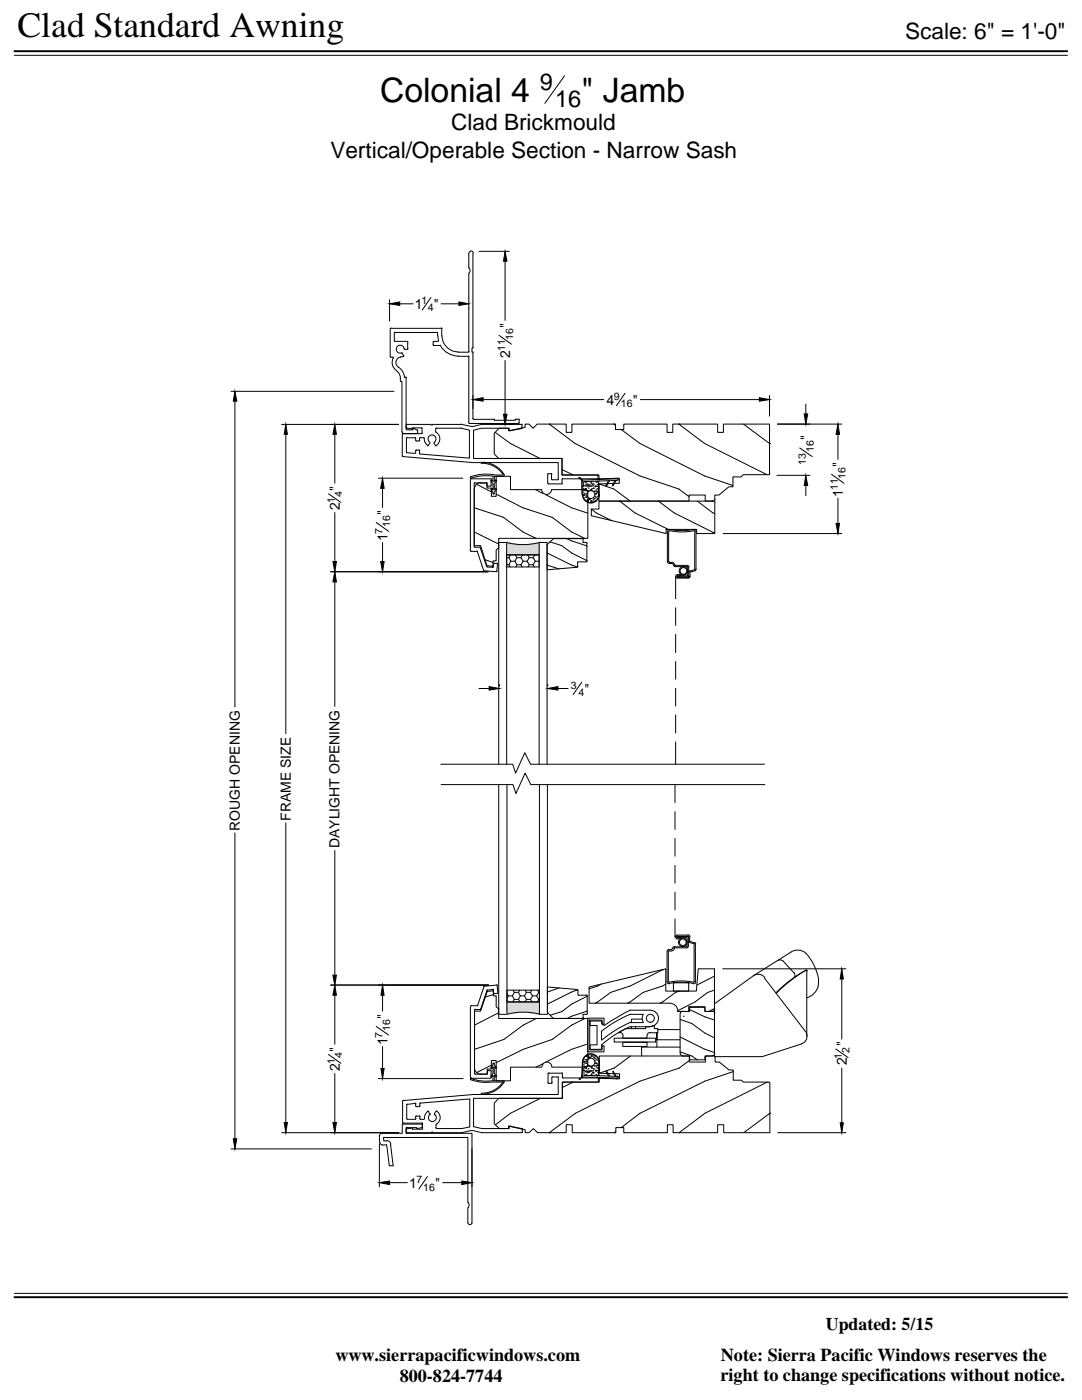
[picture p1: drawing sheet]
<svg xmlns="http://www.w3.org/2000/svg" width="216mm" height="279mm" viewBox="0 0 216 279" stroke-linecap="round" stroke-linejoin="round" font-family="sans-serif">
<!-- layer: DIM -->
<g fill="none" stroke="#000" stroke-width=".2">
<path d="M2.9 11h210.1M112.7 15.1l-4 5.5M77.7 59.8v4.3M86 59.4l-1.7 2.4M95.6 50.2h6M100.8 52.1v11.8M46.1 78.1h32.5M79.8 60.6h2.6M88 60.6h3.6M93.5 61.5h.1M94.4 78.9v2.7M96.4 79.7h24.1"/>
<path d="M99.6 66.9l2.5 1.8M100.8 71.9v10.8M124.7 78.5l-1.7 2.5M127.8 79.7h23.7M153.6 78.9v4.2M46.9 80.1v61M56.2 84.7h23.3M57 86.7v59.7M65.5 98.5l2.5 1.8M66.8 86.7v9.7M75.5 95.4h16.8M76.3 97.5v3.8"/>
<path d="M100 84.7h2.4M155 94.9h6.6M155.1 84.6h12.9M159.6 89.4l2.5 1.7M160.8 80.6v2M160.8 96.9v2M165.9 94.7l2.5 1.7M167.2 86.7v5M167.2 99.4v5.1M66 114.1h31.4M66.8 102.3v9.8M66.8 116.1v24.9"/>
<path d="M75.1 104.3l2.4 1.7M76.3 108.3v3.8M144.3 106.5h23.7M95.6 137.4h2M99.6 136.6v.4M109.3 136.6v.4M111.3 137.4h2.1M116.1 136.1l-1.7 2.5M46.9 166.2v61.1M57 164.2v59.8M66.8 169.7v24.9M66 196.6h31.5"/>
<path d="M66.8 198.6v9.8M76.3 198.6v3.2M144.2 193.4h24.6M168 195.4v12M65.5 210.4l2.5 1.8M66.8 214.2v9.8M75.1 204.8l2.4 1.8M75.5 215.3h16.9M76.3 208.8v4.4M166.8 209.4l2.4 1.7M168 213.2v10.9M46.1 229.3h28"/>
<path d="M56.2 226.1h23.4M75.7 228.3v8.5M77.7 236h3.6M85.3 234.8l-1.7 2.5M88.3 236h3.8M94.2 229.3v7.5M155.2 226.1h13.6M2.9 258.1h210.1"/>
</g>
<g fill="#000" stroke="#000" stroke-width=".2">
<path d="M100.8 50.2l.4 1.9h-.7zM77.7 60.6l2.1-.3v.7zM91.6 60.3l1.9 .3-1.9 .4zM94.4 79.7l2-.3v.7zM151.5 79.4l2.1 .3-2.1 .4zM46.9 78.1l.4 2h-.7zM57 84.7l.3 2h-.6zM66.8 84.7l.3 2h-.7zM76.3 95.4l.4 2.1h-.7zM100.5 82.7h.7l-.4 2zM160.5 82.6h.7l-.4 2zM160.8 94.9l.4 2h-.7z"/>
<path d="M167.2 84.6l.3 2.1h-.7zM66.4 112.1h.7l-.3 2zM66.8 114.1l.3 2h-.7zM76 112.1h.7l-.4 2zM166.8 104.5h.7l-.3 2zM97.6 137l2 .4-2 .3zM109.3 137.4l2-.4v.7zM66.8 196.6l.3 2h-.7zM66.4 194.6h.7l-.3 2zM76.3 196.6l.4 2h-.7zM168 193.4l.3 2h-.7zM76 213.2h.7l-.4 2.1z"/>
<path d="M46.6 227.3h.7l-.4 2zM56.7 224h.6l-.3 2.1zM66.4 224h.7l-.3 2.1zM75.7 236l2-.3v.7zM92.1 235.7l2.1 .3-2.1 .4zM167.6 224.1h.7l-.3 2z"/>
</g>
<!-- layer: PRODUCTS -->
<g fill="none" stroke="#000" stroke-width=".2">
<path d="M93.5 50.5v3M93.5 54.5v15.7M93.6 53.5a.79 .79 0 0 1 0 1M94.4 50.5v18.8M94.4 50.5a.41 .41 0 0 0-.4-.4 .41 .41 0 0 0-.4 .4M77.9 65.7v5.4M77.9 71.1l.1 .1M78 71.3h.3M78 65.5h10M78 65.5l-.1 .1M78.3 71.2l.2 .3M78.5 71.4a1.87 1.87 0 0 0 .6 2.5"/>
<path d="M78.7 66.5v1.6h2.5M78.8 66.4h8.5v.6M78.8 66.3l-.1 .1M79.1 74l.7 .8 .1 1.2M79.9 71.3a1.11 1.11 0 0 0-.9 .9 1.11 1.11 0 0 0 .5 1.1 2.57 2.57 0 0 1 1.2 2M79.9 76l.1 .1M80 76.1h.2v10l.1 .2 .3 .2M80.1 70.4l.2 .1M80.3 70.5l.2 .5M80.5 71.1l-.6 .1M80.6 70.9l-.1 .3M80.6 69.6l.1 .1"/>
<path d="M80.6 69.6a.79 .79 0 0 0-.9-.7 .79 .79 0 0 0-.6 1 .79 .79 0 0 0 1.1 .5M80.7 75.3h.2M80.7 69.7h.5M80.9 75.2l.2 .2M81 75.4v10.2M81.3 68.1l.1 .2M81.4 68.3v1.3M81.4 69.6l-.1 .1M86.4 68.3v.5M86.4 68.8l.2 .2M86.6 69h1.2M86.6 68.1h.7"/>
<path d="M86.6 68.1l-.2 .2M87.4 67l.1 1-.1 .1M87.8 68.9l.1 .1M87.9 69a4 4 0 0 0 3.5 2M88 65.5l.2 .1M88.1 65.7v1.3M88.2 67a3.2 3.2 0 0 0 3.2 3.2M91.4 71.1h2M93.4 71l.2 .2M93.5 71.2v13.2M93.6 70.1l-.2 .2h-2M94.2 69.5v.8"/>
<path d="M94.3 70.2l.1 .2M94.4 70.4v13.2M94.4 69.3l-.1 .2M80.3 91l.1 .1 14 1.2h17v3.3M80.4 86.5l-.1 .1v4.4M81 85.2l.2 .2M81 85.6l.2 .1M81.1 90.2l.1 .2M81.1 85.4l.9 .2M81.1 87.5v2.7M81.2 84.7h4.8l.2 .2 .2-.2h5.6M81.2 84.6l-.2 .2"/>
<path d="M81.2 87.4h1.5M81.3 87.3l-.2 .2M82.2 85.4l-.2 .2M82.4 85.6v.2h-1.2M82.6 85.5l.7 .3M82.7 85.4l-.3 .2M82.8 87.3l.1 .2M82.9 87.8l.2 .2M82.9 90l-.1 .5-1.6-.1M82.9 87.5v.4M83.1 89.8h.5M83.1 88h.5"/>
<path d="M83.1 89.8l-.2 .1M83.3 85.8l.1 .1M83.3 86v.4M83.4 86.4l-.2 .1M83.6 89.8l.2 .1M83.7 90.4l.1 .2M83.7 87.5v.4M83.7 90v.5M83.8 87.8l-.2 .2M83.8 87.4h.7M83.9 87.3l-.2 .2M84.1 85.4l-1.9 .1"/>
<path d="M84.1 85.3l.2 .2M84.2 85.5v.9M84.3 86.4l-.2 .1h-3.7M84.5 87.3l.2 .2M84.7 87.4a1.56 1.56 0 0 0 .6 1.5M86.6 88.4l.3 .5h.2M86.7 88.2v.3M86.7 88.2a.81 .81 0 0 0 0-1.2 .81 .81 0 0 0-1.2 .2 .81 .81 0 0 0 .3 1.1l-.3 .6h-.2M86.9 85.6l.1 .7M87 86.3a1.56 1.56 0 0 1 .1 2.6M87.1 85.5h4.9M87.1 85.4l-.2 .2"/>
<path d="M92.1 84.6h.1M92.1 85.4h.1M92.1 84.7l2.1 .4 1.9-.4h7.9M92.1 85.5l1.6 .3v5.6l-9.9-.8M94 95.6h3.9M94 95.5l-.1 .2v14.2l.1 .1M94.4 83.5l.1 .2M94.5 83.7h4M94.6 97.6v11.3h1.3l1.3 4 1.2 .1v-1.1h.6v-2.1l.3-.3h.2v-2.1h17.8v-9.2M94.6 96.5v12.6M94.7 96.4h2.3M94.8 96.3l-.2 .2"/>
<path d="M95.1 96.6l3 1.6M95.9 96.4h1.3v1h.9v1.7h.9v-4h2.9v2.6h6.1M95.9 96.3a1.24 1.24 0 0 0-1.2 1.3M96.1 92.4a5.2 5.2 0 0 1 4.3 2.3M96.1 92.3a5.1 5.1 0 0 1 4.5 2.4M96.1 92.3v.2M97.1 96.3l.1 .2M97.2 96.5v.3M97.2 96.8l.2 .2h.4M97.9 95.5l.2 .2M98 95.7v1.1M98.1 96.8l-.3 .2"/>
<path d="M98.5 83.6l.2 .2M98.5 94.7a8.2 8.2 0 0 0-4.6 .5v.2a10.4 10.4 0 0 1 4.5-.4M98.6 94.8h1.7M98.8 86.3l3.1 2.2 5.9 3M99 98.6l5.3 2.7 5.9 1.9 3.9 3 2.6 1.2M100.6 94.8v.3h-2v1l.3-.3 .2 .1-.5 .6v1.3l.3-.3 .2 .2-.5 .5v.4h-.2v-.4l-.5-.5 .2-.2 .3 .3v-1.3l-.5-.6 .2-.1 .3 .3v-1M101.6 85.8l.2 .2M101.6 85.8v-.3h-5.5l-1.6 .3v5.7h17.6v3.3h7.2v.8h-7M102.9 83.7h.5M103 83.6l-.2 .3-4.2-.1M103.5 83.6l.1 .2M103.6 83.8v.6"/>
<path d="M103.6 84.4l-.1 .1h-9.8l-.2-.1M104.1 84.6l.1 .2M104.1 85.5l-2.4 .5M104.1 84.8v.6M104.2 85.4l-.1 .1M106.9 97.7l1.4 .8M108.9 98.7l5.2 2.6 3.2 1.1M109.3 94.7v1.7l.1 .2M109.4 94.5h.5M109.4 94.5l-.1 .1M109.6 84.6h.1M109.6 84.6l5.2 3.9 12.9 6.5 7.8 2.6 2 1.5"/>
<path d="M110 94.5l.1 .1M110.1 95.6l.1 .2h1.1M110.1 97.7h6.7M110.1 94.7v.9M110.1 97.7a.98 .98 0 0 1-1 1 .98 .98 0 0 1-1-1M111.4 95.6l-.1 .2M112.1 93.7l2.3 1.1M112.2 96.4l-.1 .2h-2.7M112.3 95.5l-.2 .2v.7M115.5 95.3h.1M115.5 95.3l.6 .5M115.6 95.3l.6 .5 6.7-.2v-.2l.2 .2"/>
<path d="M115.6 95.3h.1M116.1 95.8h.1M116.1 95.8v.3M116.1 95.8v3M116.1 97.2l.1 1.6M116.1 96.9l.2 .2M116.3 95.8l-.2 1.2M116.3 97.1h.1M116.3 97.5h.1M116.3 98.2h.1M116.3 98.9h.1M116.4 97l-.2 .2"/>
<path d="M116.4 97.1h.1M116.4 97.8h.1M116.4 98.8h.1M116.4 98.7h.1M116.4 97.9h.1M116.5 99.4h.1M116.5 96.9l-.1 .2M116.5 98.5h.1M116.6 98.8h.1M116.6 97.7l.7 .4-.1-.2-.3-.2M116.7 96.1h.1M116.7 97.7h.1"/>
<path d="M116.7 96.8h.1M116.7 97.8h.1M116.7 97.6h.1M116.8 99.8h.1M116.8 96.1h.1M116.8 97.5h.1M116.8 99h.1M116.8 96.3h.1M116.8 97h.1M116.8 97.8h.1M116.8 98.5h.1M116.8 99.3h.1"/>
<path d="M116.8 97.6h.1M116.9 97.8h.1M116.9 96.7h.1M117 96.9h.1M117 99.1h.1M117.1 99.9h.1M117.1 96.6h.1M117.2 97.1h.1M117.2 96.9h.1M117.3 99.9h.1M117.3 98h.1M117.3 99.6h.1"/>
<path d="M117.4 96.6h.1M117.4 97.4h.1M117.4 99.7h.1M117.5 97.9h.1M117.5 99.5h.1M117.5 96.8h.1M117.5 97.1h.1M117.5 99.7h.1M117.6 99.6h.1M117.8 97h.1M117.9 96.3h.1M117.9 97h.1"/>
<path d="M117.9 97.8h.1M117.9 99.9h.1M117.9 96.1h.1M117.9 97.7h.1M117.9 96.4h.1M117.9 97.9h.1M118 97.8h.1M118.1 97.5h.1M118.1 97h.1M118.1 96.6h.1M118.2 96.1h.1M118.3 97h.1"/>
<path d="M118.3 96.6h.1M118.4 96.6h.1M118.4 97.4h.1M118.4 99.6h.1M118.4 97.5h.1M118.5 98h.1M118.5 99.6h.1M118.7 99.1h.1M118.7 99.4h.1M118.7 97.1h.1M118.8 97h.1M118.8 97.1h.1"/>
<path d="M118.8 98.5h.1M118.8 98h.1M118.8 98.6h.1M118.8 99.9h.1M118.9 96.3h.1M118.9 97h.1M118.9 97.8h.1M118.9 98.5h.1M118.9 99.2h.1M119 98h.1M119.1 96.1h.1M119.1 97.6h.1"/>
<path d="M119.1 98.2h.1M119.1 97.1h.1M119.1 96.7h.1M119.2 99.1h.1M119.2 99.6h.1M119.2 96l-2.7 .1v.9M119.2 96l.2 .2 .1 2.5M119.3 97.5h.1M119.3 97.1h.1M119.3 96.6h.1M119.4 97.4h.1M119.4 98.2h.1"/>
<path d="M119.4 98.9h.1M119.5 96.2v2.5a1.62 1.62 0 0 1-1.6 1.6 1.62 1.62 0 0 1-1.6-1.5M119.5 98.9h.1M119.5 96.6l3 1 3.2 2.4M119.6 98.6a1.68 1.68 0 0 1-1.7 1.8 1.68 1.68 0 0 1-1.7-1.6M119.6 95.9l-.1 .2M121.4 95.9l-.6 1 .2 .1 .6-1.1M122.5 84.6h.1M122.5 84.6l.3 .3M122.7 95.9l-.5 .9 .1 .2 .6-1.1M123.1 95.9l-3.5 .1M123.2 95.6l.1 .1"/>
<path d="M123.3 95.7l-.1 .2M123.3 95.7v.1M124 85.7l3.7 2.8 12.9 6.5 5.6 1.9M135.5 84.6h.1M135.5 84.6l5.1 3.9 12.4 6.2M142.3 99.9l.3 .2 .1 .3M142.7 99.6l-.2 .3-.2 .1M148.3 84.6l5.3 3.9M153.4 94.7h-5.1l-.4 .5h-1.7v1.9h-.8l-1.9 1.7h-.9v.8M153.6 88.5h.1M153.6 94.5v-9.9h-9.3v1.7h-1.1v-1.7h-9v1.7h-1.1v-1.7h-8.6v1.1h-1.7v-1.1h-8.7v1.7h-1.1v-1.7h-5.8l-.8 .9-.9-.9h-.7v.7l-3.3 .7v-.5h-1.9l-1 1v4.1l.9 .9h12.6v3.3h7.4v.8l4.1-.2v1l-4.1 .2v3.4h18v-1.2h3.2v1.2h1.5M153.6 94.5l-.2 .2"/>
<path d="M94 110h1.1M94.6 101.3l5.9 1.9 3.8 3 2.6 1.2M94.6 106.2l4.9 2.4M94.6 109.1l.2 .1M94.7 109.2h1M95.2 110l.1 .1M95.3 110.1l1.2 3.8 2.5 .2 .2-.1M95.7 109.1l.2 .2M95.8 109.3l1.3 3.7M96.8 111.7l1.6 .6M97.1 113l1.2 .2M98.4 112.6v.5"/>
<path d="M98.5 113.1l-.2 .1M98.7 112.5h.4M98.7 112.4l-.2 .2M99.1 112.4l.2 .2M99.3 112.6l-.2 1.4M101.1 108.3v2.4h6.5v-2.4M101.1 110.7h6.5v2.4h-6.5zM101.1 111.3h.4M101.1 112.7h.4M101.1 108.3a12.4 12.4 0 0 0 6.5 0M101.5 112.7l.3 .4M101.5 111.3l.4 .7"/>
<path d="M101.9 110.7l-.4 .6M101.9 112h.9M101.9 112l-.4 .7M102.8 112l.3 .7M102.8 110.7l.3 .6M103.1 111.3h.9M103.1 112.7h.9M103.1 111.3l-.3 .7M103.1 112.7l-.2 .4M104 112.7l.2 .4M104 111.3l.4 .7M104.3 110.7l-.3 .6"/>
<path d="M104.4 112h.8M104.4 112l-.4 .7M105.2 112l.4 .7M105.3 110.7l.3 .6M105.6 111.3h.8M105.6 112.7h.8M105.6 111.3l-.4 .7M105.6 112.7l-.2 .4M106.4 112.7l.2 .4M106.4 111.3l.4 .7M106.8 110.7l-.4 .6M106.8 112h.8"/>
<path d="M106.8 112l-.4 .7M109.2 110.4l4.9 2.4 1.1 .3M109.2 112.8l2.3 .7M109.7 108.1l2.4 .8 2 1.5 3 1.5M113.1 107.5l4 1.5M115.3 113l-.2 .2M116.1 107.5h-5.7l-1.2 1.2v5l5.9-.5M116.1 107.4l.2 .3M116.3 107.7v.6h.6l.3 .2M117.1 108.5v3.4M117.2 111.9l-.3 .2h-1.6v.9M117.2 100.1h.1"/>
<path d="M117.9 100.1h.1M118 101.6l.9 .8 3.2 1.5M118.2 100h.1M118.4 100h.1M118.8 100h.1M123.6 100h.1M123.6 100l3.1 2.4 6.7 3.3M131.4 100h.1M131.4 100l3.1 2.4 8.1 4M133.2 106v6.1M133.2 112v.2l.4 .3M133.2 106l.3-.3a13.7 13.7 0 0 0 5.1 0l.3 .3v7.7l-.2 .2"/>
<path d="M133.4 106.1v6M133.5 112l.1 .2M133.5 112.3h.5M133.5 112.5h.5M133.6 105.9a13.4 13.4 0 0 0 5 .1v.1M133.6 105.9l-.1 .2M134 112.2a.68 .68 0 0 1 .7 .6M134 112.5l.4 .2M134.4 112.7l.1 .3 .3 .1M134.7 112.8h2.3M134.8 113.1h2.4v1.8h-1.9v.3h2.1M134.8 115.1v4.4"/>
<path d="M135.1 114.9h.8v-.2h-.7a.35 .35 0 0 0-.4 .3 .35 .35 0 0 0 .4 .4h2.1M135.1 115.2h2.2M135.2 114.9l-.1 .1 .1 .1M137.1 112.8l.3 .1 .1 .3M137.4 115.1l.1-.1-.2 .2M137.4 113.2v1.9M137.6 113.9l-.2 .3M137.7 115l-.2 .3-.2 .1M137.8 114.1l-.1 .9M138.5 113.7l-.9 .3M138.6 106.1v7.5M138.7 113.6l-.1 .1"/>
<path d="M138.7 113.9l-.9 .3M139.1 100l3.5 2.5M142.2 100h-22.7v1.6h-1.5v1.3l14.9 3.6v-.8h6.1v.8h3.6v-6.1M134.8 121.3v3.5M134.8 126.6v3.6M134.8 132v3.6M134.8 137.3v3.6M88 152.5h14.3l.6 1.8 1.8-4.1 1.2 2.3h46.6M88 156.6h14.4l.5 1.8 1.9-4.1 1.1 2.3h46.7M99.5 156.6v45.8h1.7v-45.8M99.5 152.5v-44.2h1.6v44.2M107.6 152.5v-44.2h1.6v44.2"/>
<path d="M107.6 156.6v45.8h1.6v-45.8M134.7 156.6v3.6M134.8 142.7v3.6M134.8 148.1v4.4M134.7 162v3.5M134.7 167.3v3.6M134.7 172.7v3.6M134.7 178v3.6M97.2 197.7l-1.3 3.7M97.2 197.5l-.1 .2M98.3 197.5l-1.1 .1M98.3 197.4l.2 .2"/>
<path d="M98.4 197.6l.1 .5 .2 .2M98.4 198.5l-1.6 .5M98.7 198.3h.4M99.1 196.6l-2.6 .2-1.2 3.8M99.1 196.5l.2 .2M99.2 196.7l.1 1.4-.2 .2M101.2 197.6h6.4v2.4h-6.4zM101.2 199.6l.2 .4M101.2 198.2l.2 .5M101.3 197.6l-.1 .2M101.4 198.7h.8M101.4 198.7l-.2 .5"/>
<path d="M102.2 198.7l.4 .7M102.4 197.6l.2 .4M102.6 198h.8M102.6 199.4h.8M102.6 198l-.4 .7M102.6 199.4l-.3 .6M103.4 199.4l.4 .6M103.4 198l.4 .7M103.7 197.6l-.3 .4M103.8 198.7h.9M103.8 198.7l-.4 .7M104.7 198.7l.3 .7"/>
<path d="M104.8 197.6l.2 .4M105 198h.9M105 199.4h.9M105 198l-.3 .7M105 199.4l-.2 .6M105.9 199.4l.3 .6M105.9 198l.3 .7M106.1 197.6l-.2 .4M106.2 198.7h.9M106.2 198.7l-.3 .7M107.1 198.7l.4 .7M107.3 197.6l.2 .4"/>
<path d="M107.5 198h.1M107.5 199.4h.1M107.5 198l-.4 .7M107.5 199.4l-.3 .6M111.6 197.2l-2.4 .8M115.3 197.5l-1.2 .5-4.9 2.4M115.3 197.7v.9h1.7M115.3 197.7l-.2-.2-5.9-.5v5l1.2 1.3h5.7M117 198.6l.2 .2M120 196.4l-2.5 1M132.2 193.5h.1M132.2 193.5l-6.5 3.3-3.8 1.2-3.1 2.2"/>
<path d="M132.8 196.4l-.6 .4-3.9 1.2-3.1 2.2M133.4 189.9v6.1M133.4 195.9l.1 .1M133.5 189.5h.4M133.5 196l2.8-.2 2.1 .2M133.5 196.3l2.8-.3 2.1 .3M133.5 189.7l-.1 .2M133.5 189.5l-.3 .2-.1 .2v6.1l.1 .2 .3 .1M134.2 189.2l-.3 .3M134.4 196.1h3v1.7h-3zM134.6 189.3l-.4 .4-.7 .1M134.6 188.9l-.2 .1-.2 .2"/>
<path d="M134.7 183.4v3.6M135.1 187.1h.7v.3h-.7M135.1 186.6h2.1M135.1 186.6a.35 .35 0 0 0-.3 .4 .35 .35 0 0 0 .3 .3M135.5 197.8l-.7 .2-3.1 2.2M137.2 186.9h-2v.2h1.9v1.9h-2.5M137.2 186.9h-2.1l-.1 .1 .1 .1M137.3 186.9l.1 .1M137.3 186.6h.2l.2 .4M137.3 186.8l.1 .2M137.4 188.8l-.3 .3-2.6 .2M137.4 187v1.8"/>
<path d="M137.4 187.8l.2 .3M137.5 188.1l.9 .2M137.6 187v.8M137.6 187.7l.1 .2M137.7 187.9l.9 .2M138.4 188.3l.2 .1M138.5 188.5v7.5M138.6 195.9l-.2 .1M138.6 188.1l.2 .3M138.8 188.4v7.6M138.8 196l-.1 .2-.3 .1M142.6 197.6l-1.4 .4-2.5 2-3.5 1.7"/>
<path d="M142.6 194.8l-3.5 1.8M150.4 194.7a1.62 1.62 0 0 1 2.2 .4M152.5 195.2l8.2 10.7M155.2 191.7a.92 .92 0 0 1 1.1 .1l2.1 2.4M158.4 194.1l.2 .3v.6M160.8 190.2a2.43 2.43 0 0 0-2.9-.2l-7.6 4.7-7.7 5.6v10.6h9.5l7.9-2.6a1.65 1.65 0 0 0 .8-2.4M160.8 193.6a29.2 29.2 0 0 0-5.9 4.6M160.8 193.6l.2 .2M160.8 190.2a10.6 10.6 0 0 1 2.5 5.2M160.8 193.6a25.1 25.1 0 0 0-5.9 4.5M161 193.8v13M163.3 196.8a3.3 3.3 0 0 1-2.3 2.3"/>
<path d="M163.3 195.3l-.1 1.5M80.3 219.8v4.2M80.5 219.6l-.2 .1M93.9 200.8v14.2M93.9 215.5l2 .4 1.3 .1 1.3-.1M93.9 215l.2 .1M94 215.3l2.5 .5 1.9-.1M94 215.2l-.1 .1v.2M94.1 215.2h3.8M94.1 200.7h1.1M94.1 200.7l-.2 .1M94.7 213.1a1.24 1.24 0 0 0 1.2 1.3"/>
<path d="M94.7 214.2l.1 .2h2.3M94.8 201.4l-.1 .2v12.6M95.4 200.6l-.2 .1M95.9 201.4l-1.1 .1M97.2 213.9v.3M97.3 214.2l-.2 .2M97.4 213.7h.4M97.4 213.6l-.2 .2M97.8 213.6l.3 .2M98 213.9v1.1M98.1 212.6l-3 1.5M98.1 215l-.2 .1"/>
<path d="M98.4 215.7v-1.1l-.3 .3-.2-.1 .5-.6v-1.3l-.3 .3-.2-.1 .5-.6v-.4h.2v.4l.5 .6-.2 .1-.3-.3v1.3l.5 .6-.2 .1-.3-.3v1.1h2v.3M98.6 216h1.7M99.5 202.1l-4.8 2.5M100.4 215.9a5.5 5.5 0 0 1-4.4 2.3v.1a4.9 4.9 0 0 0 4.6-2.4M101.2 202.4a12.1 12.1 0 0 1 6.4 0v-2.4h-6.4v2.4M107 203.3l-2.6 1.3-3.9 2.8-5.8 2M107.8 219.2l-5.9 3-3 2.3M108.1 213h-6.2v2.7h-2.9v-4.1h-.9v1.8h-.9v1h-1.3M108.4 212.3l-1.5 .7M109.4 214.3v1.8M109.4 216.1l.1 .1h.5M109.5 214.2h2.6"/>
<path d="M109.5 214.1l-.1 .2M110.2 216.1l-.2 .1M110.2 214.9h1.1M110.3 214.9l-.2 .1v1.1M111.3 214.9l.1 .1M111.4 215.1v3.3h-17l-13.9 1.2M112.1 214.1l.2 .2M112.2 215l.2 .1M112.2 214.3v.7M112.3 215.1h7.1v.9h-7.2v3.2h-17.7v5.6l1.6 .4h5.5v-.3M114.4 216l-2.2 1M115.6 215.4h.1"/>
<path d="M116.1 214.9h.1M116.1 214.9l-.5 .5M116.1 214.6v.3M116.2 212l-.1 2.9M116.2 213.7l-.1 1.1M116.2 214.8l.1 .1M116.2 211.9a1.68 1.68 0 0 1 1.7-1.6 1.68 1.68 0 0 1 1.7 1.7l-.3 2.7-2.8-.1v-.8M116.4 213.5l-.2 .2M116.4 213.6l-.2-.1a2.9 2.9 0 0 1 .6-2.7 1.62 1.62 0 0 1 1.8-.3 1.62 1.62 0 0 1 .9 1.5l-.1 2.6M116.4 213.3h.1M116.4 212.5h.1M116.4 211.8h.1"/>
<path d="M116.4 213.6h.1M116.4 212.1h.1M116.4 203l-.2 .3M116.4 213.5l.2 .2M116.5 213.6h.1M116.5 212.9h.1M116.5 211.9h.1M116.5 212.8h.1M116.5 211.4h.1M116.6 212.1h.1M116.7 211.9h.1M116.7 214.6h.1"/>
<path d="M116.7 213h.1M116.7 203.3l-2.6 1.3-3.9 2.8-5.8 2-5.4 2.7M116.8 213.9h.1M116.8 212.9h.1M116.8 214.6h.1M116.8 213.1h.1M116.8 214.4h.1M116.8 213.7h.1M116.8 212.2h.1M116.8 211.4h.1M116.8 210.9h.1M116.8 213.2h.1"/>
<path d="M116.8 211.8h.1M117 212.8h.1M117 214h.1M117 202.4h-.7v.7M117 211.7h.1M117.1 213.9h.1M117.2 210.9h.1M117.2 214.1h.1M117.2 202.2v-3.4l-3.1 1.6-2 1.5-2.3 .7M117.2 201.7l-4 1.6M117.2 213.5h.1M117.2 202.2l-.2 .2"/>
<path d="M117.3 213.9h.1M117.3 210.7h.1M117.3 203.2h3.2v1.2h-.4v-.8h-2.4v5.9h2.4v-.8h.4v1.2h-3.2zM117.3 212.6v-9.3h-17.8v-2.1h-.2l-.3-.3v-2.2h-.6v-1l-1.2 .2-1.3 3.9h-1.2v11.4M117.3 208.3l-3.2 1.1-5.2 2.6M117.3 212.7l-.6 .3M117.4 214.1h.1M117.4 213.3h.1M117.4 210.8h.1M117.4 212.7h.1M117.4 211.1h.1M117.4 212.6l-.2 .3-.3 .1-6.8-.1a.98 .98 0 0 0-1-.9 .98 .98 0 0 0-1 .9"/>
<path d="M117.5 212.8h.1M117.5 211.2h.1M117.5 213.9h.1M117.6 213.7h.1M117.6 213.9h.1M117.6 211h.1M117.7 211.1h.1M117.8 213.8h.1M117.9 214.6h.1M117.9 214.4h.1M117.9 213.7h.1M117.9 212.9h.1"/>
<path d="M117.9 210.7h.1M117.9 210.8h.1M117.9 213.1h.1M117.9 212.8h.1M118 210.7h.1M118 214.3h.1M118.1 213.2h.1M118.1 212.9h.1M118.1 213.7h.1M118.2 214.1h.1M118.2 210.7h.1M118.3 213.7h.1"/>
<path d="M118.3 214.6h.1M118.4 214.1h.1M118.4 213.4h.1M118.4 214.2h.1M118.4 213.2h.1M118.4 211.1h.1M118.4 210.7h.1M118.6 212.7h.1M118.6 211.1h.1M118.7 211.3h.1M118.8 211.7h.1M118.8 213.5h.1"/>
<path d="M118.8 210.7h.1M118.8 213.7h.1M118.8 212.1h.1M118.8 212.2h.1M118.9 214.4h.1M118.9 213.7h.1M118.9 212.7h.1M118.9 213h.1M118.9 212.2h.1M118.9 211.4h.1M119 212.3h.1M119.1 212.7h.1"/>
<path d="M119.1 214.7h.1M119.1 213.1h.1M119.1 212.5h.1M119.2 214.7h.1M119.2 213.7h.1M119.2 214h.1M119.2 212.6h.1M119.2 211.1h.1M119.3 211.6h.1M119.3 213.2h.1M119.4 213.7h.1M119.4 214.1h.1"/>
<path d="M119.5 213.4h.1M119.5 212.6h.1M119.5 211.8h.1M119.5 214.5l.2 .2M119.6 214.7l3.6 .1M120 204v-.2h-2.3v.9h1.4v3.8h-1.4v.9h2.3v-.9M120 205.8v1.8M120.1 204l.1 .5 .5 .1M120.6 204.6l5.1-3h4a1.62 1.62 0 0 1 1.7 1.6 1.62 1.62 0 0 1-1.6 1.6l.8-.2M121.4 214.7l-.5-.8 .1-.2 .7 1M122.6 207.2h8.2v.8h-8.2zM122.8 214.8l-.6-.9 .2-.1 .5 1"/>
<path d="M123.2 214.8l.2 .1M123.3 215h.1M123.4 215l-.4 .3v-.2l-6.7-.2-.7 .5M123.4 206.1h.2M123.7 206.1a.67 .67 0 0 1 .6 .6M124.3 208h4.8v.8h-4.8zM124.3 206.7v.5h4.8v-.5M124.9 205.3l-1.5 .8M125.1 208h.1M125.7 204.9h4h-.9v.4h-4M125.7 204.1h2.6M125.8 204.9a22.6 22.6 0 0 0-5.7 3.5"/>
<path d="M125.8 210.7l-3.2 2.5-3 1M125.8 204a23.2 23.2 0 0 0-5.7 3.5M126 204.9v.4M126.8 204.9v.4M128.1 203.4h-2.1v.7M128.3 208h.1M128.4 204a1.62 1.62 0 0 1 0-1.6 6.9 6.9 0 0 0-4.9 1.1l-3.4 2.3M129.8 206.1a.67 .67 0 0 0-.7 .6M130.6 204.7v.6h.7v.8h-1.6M131.3 205.5h4.4M133.6 200.2h-16.1v-3.2l15.3-3.6v4.4h6.1l.4-4.4h3.3v8M133.6 200.2a1.62 1.62 0 0 1 1.7 1.6"/>
<path d="M135.2 201.9h2.2v-1h3.3v1h1.5h-1.5v-.9h-3.1v.9h-1.4M135.7 209h-7.7v1.7M135.7 207.5h-4.6v-1.4v2.9M135.7 209.9l2.4 .8 1 .8M135.7 203.4l2.4 .9 2.6 1.9 1.9 .9M135.7 206.9l5 2.5 1.9 .7M135.7 202.2v8.1M135.8 210.3v.2l.4 .2M136.2 210.7h1.4v.8h3.1v-.8h1.5M136.2 201.8l-.4 .2v.2M136.3 202.8h.1M137.5 211.6l-2 1.6-7.8 2.6-12.9 6.4-5.2 3.9"/>
<path d="M137.6 201.5l3.1 1.4 1.9 .7M142.2 210.7h-1.4v1.3h-3.3v-1.3h-17.9v3.5l4 .1v1l-4-.1v.8h-7.4v3.2h-12.7l-.9 .9v4.2l1 .9h1.9v-.5l3.3 .8v.6h.7l.9-.9 .9 .9h5.7v-1.6h1.2v1.6h8.7v-1.1h1.6v1.1h8.7v-1.6h1.1v1.6h8.9v-1.6h1.2v1.6h9.2v-9.9l-.2-.2M142.3 210.7l.3 .2 .1 1.1h.8l2 1.5h.8v2.1h1.6l.4 .4h5.1M142.6 202.2v8.1M142.6 201.3l-1.2 .6M142.6 201.4l-.2 .3-.2 .1 .2 .1 .2 .3M142.6 210.3l-.2 .3-.2 .1M146.3 213.9l-5.6 1.9-13 6.4-3.7 2.8M153.1 216l-12.4 6.2-5.2 3.9M75.7 226.6l.1 1.5M75.8 228.1l.2 .3 .3 .1M76.2 226.2l-.3 .1-.1 .3"/>
<path d="M76.2 228.5h1l.5 4 .1 .2M77.2 227.7h-.6l-.1-.7h16.9v13M77.2 227.6a.79 .79 0 0 1 .8 .7M77.9 228.3l.5 4.2M78.5 232.5l-.1 .1-.6 .1M80.3 224.5v1.7h-4.2M80.3 224l.2 .1M80.4 224.3h3.7M80.4 224.3l-.1 .1M80.5 224.1h3.6M81 225.2v1h13.2v17.8M81 225.4v.5"/>
<path d="M81 225.9l.2 .2M81.2 226.1h4.8l.2-.2 .2 .2h5.7M81.2 225h1.9l.2 .2M81.2 220.5v2.8M81.2 223.2l.1 .2h1.5M81.2 225.2l-.2 .2M81.2 225l-.2 .1M81.3 220.3l-.1 .2M82 225.2l-.8 .1M82.1 225.1l.2 .2M82.8 220.2l-1.5 .2M82.8 220.1l.2 .2"/>
<path d="M82.9 220.7l.2 .1M82.9 220.3v.4M82.9 222.9v.4M83 223.2l-.2 .2M83.1 222.8h.5M83.1 222.7l-.2 .1M83.7 222.7l.1 .1M83.8 220.3v.4M83.8 222.9v.4M83.8 223.2l.1 .2h.6M83.8 220.7l-.1 .1h-.6M83.9 220.1l9.8-.8v5.6l-1.6 .3"/>
<path d="M83.9 220.1l-.1 .1M84.2 224.1l.1 .1M84.2 224.3l.1 .1M84.3 224.3v.9M84.3 225.2l-.1 .2-2-.1M84.3 224.9l-.1 .1-.9 .2M84.7 223.2l-.1 .2M85.5 221.9l.2 .3M85.6 221.8h-.2a1.56 1.56 0 0 0-.7 1.4M85.7 222.4a.79 .79 0 0 0 0 1.2 .79 .79 0 0 0 1.1 0 .79 .79 0 0 0 0-1.2M85.8 222.2v.3M86.9 221.9l-.2 .3 .1 .3"/>
<path d="M87 224.5v.6l.2 .1h4.9M87.2 221.8a1.65 1.65 0 0 1-.2 2.7M87.2 221.8h-.2M92.1 226l2.1-.4 1.9 .5h8M92.1 225.2h.1M93.4 240a.79 .79 0 0 1 0 1M101.8 224.7l-.2 .2M101.8 224.8l2.3 .4M104.1 225.2l.2 .1M104.2 225.4v.5M104.3 225.9l-.2 .2M109.6 226.1h.1"/>
<path d="M122.6 226.1h.1M122.9 225.9l-.3 .2M135.5 226.1h.1M153.6 222.2h.1M153.6 222.2l-5.2 3.9M93.4 241v3M94.2 244a.41 .41 0 0 1-.4 .4 .41 .41 0 0 1-.4-.4"/>
<circle cx="117.9" cy="98.7" r=".79"/>
<circle cx="136.4" cy="113.9" r=".67"/>
<circle cx="136.4" cy="113.9" r=".86"/>
<circle cx="136.2" cy="188" r=".67"/>
<circle cx="136.2" cy="188" r=".86"/>
<circle cx="117.9" cy="212" r=".79"/>
<circle cx="129.8" cy="203.2" r=".79"/>
</g>
<g fill="#dbdbdb" stroke="#dbdbdb" stroke-width=".2">
<path d="M101.2 200h6.4z"/>
<path d="M106 108.6l1.6-.3v.3z"/>
<path d="M101.1 108.7h6.5v2z"/>
<path d="M101.2 200v2h6.4zM101.2 200h6.4v2z"/>
<path d="M104.4 202l3.2 .1zM104.4 202l3.2 .1z"/>
<path d="M101.2 202l1.6 .1zM101.2 202h3.2z"/>
<path d="M106 202.1h1.6zM106 202.1h1.6zM106 202.1h1.6v.3z"/>
<path d="M101.2 202.1h1.6zM101.2 202.1h1.6z"/>
<path d="M101.2 202.1v.3zM101.2 202.1h1.6l-1.6 .3z"/>
<path d="M101.1 108.3v.3h1.6zM101.1 108.3l1.6 .3z"/>
<path d="M106 108.6h1.6zM106 108.6h1.6z"/>
<path d="M101.1 108.6h1.6zM101.1 108.6h1.6z"/>
<path d="M104.3 108.7h3.3l-1.6-.1zM106 108.6h1.6v.1z"/>
<path d="M101.1 108.6v.1h3.2zM101.1 108.6l3.2 .1z"/>
<path d="M101.1 110.7h6.5zM101.1 108.7l6.5 2h-6.5z"/>
</g>
<!-- layer: DIM -->
<path d="M2.9 10.2h210.1M2.9 258.9h210.1" fill="none" stroke="#000" stroke-width=".38"/>
<text font-size="7.1" x="3.5" y="7.4">Clad Standard Awning</text>
<g font-size="6.7">
<text x="75.8" y="20.3">Colonial 4</text>
<text x="116" y="20.3">&quot; Jamb</text>
</g>
<g font-size="4.7">
<text x="107.7" y="17.9">9</text>
<text x="110.8" y="21.3">16</text>
</g>
<g font-size="4.5">
<text x="180.6" y="7.8">Scale: 6&quot; = 1'-0&quot;</text>
<text x="90.1" y="25.9">Clad Brickmould</text>
<text x="65.9" y="31.6">Vertical/Operable Section - Narrow Sash</text>
</g>
<g font-size="3.6">
<text x="164.8" y="265.4">Updated: 5/15</text>
<text x="66.9" y="271.6">www.sierrapacificwindows.com</text>
<text x="79.8" y="275.7">800-824-7744</text>
<text x="143.8" y="275.6">right to change specifications without notice.</text>
<text x="143.8" y="271.5">Note: Sierra Pacific Windows reserves the</text>
</g>
<g font-size="2.8">
<text x="82.7" y="61.7">1</text>
<text x="86.6" y="61.7">&quot;</text>
<text x="101.8" y="65.5" transform="rotate(-90 101.8 65.5)">&quot;</text>
<text x="101.8" y="71.4" transform="rotate(-90 101.8 71.4)">2</text>
<text x="121" y="80.8">4</text>
<text x="126.2" y="80.8">&quot;</text>
<text x="161.8" y="87.9" transform="rotate(-90 161.8 87.9)">&quot;</text>
<text x="168.2" y="93.2" transform="rotate(-90 168.2 93.2)">&quot;</text>
<text x="67.8" y="101.8" transform="rotate(-90 67.8 101.8)">2</text>
<text x="67.8" y="98" transform="rotate(-90 67.8 98)">&quot;</text>
<text x="168.2" y="99.1" transform="rotate(-90 168.2 99.1)">1</text>
<text x="77.4" y="107.9" transform="rotate(-90 77.4 107.9)">1</text>
<text x="77.4" y="102.7" transform="rotate(-90 77.4 102.7)">&quot;</text>
<text x="116.7" y="138.4">&quot;</text>
<text x="47.9" y="165.9" transform="rotate(-90 47.9 165.9)">ROUGH OPENING</text>
<text x="58" y="163.8" transform="rotate(-90 58 163.8)">FRAME SIZE</text>
<text x="67.8" y="169.3" transform="rotate(-90 67.8 169.3)">DAYLIGHT OPENING</text>
<text x="77.4" y="203.3" transform="rotate(-90 77.4 203.3)">&quot;</text>
<text x="67.8" y="209.9" transform="rotate(-90 67.8 209.9)">&quot;</text>
<text x="77.4" y="208.5" transform="rotate(-90 77.4 208.5)">1</text>
<text x="169" y="208.8" transform="rotate(-90 169 208.8)">&quot;</text>
<text x="67.8" y="213.7" transform="rotate(-90 67.8 213.7)">2</text>
<text x="169" y="212.6" transform="rotate(-90 169 212.6)">2</text>
<text x="81.7" y="237">1</text>
<text x="86.8" y="237">&quot;</text>
</g>
<g font-size="2.1">
<text x="84.1" y="60.6">1</text>
<text x="85.4" y="62.1">4</text>
<text x="100.8" y="70" transform="rotate(-90 100.8 70)">11</text>
<text x="102.4" y="67.8" transform="rotate(-90 102.4 67.8)">16</text>
<text x="122.5" y="79.7">9</text>
<text x="123.9" y="81.3">16</text>
<text x="160.8" y="92.8" transform="rotate(-90 160.8 92.8)">13</text>
<text x="162.4" y="90.2" transform="rotate(-90 162.4 90.2)">16</text>
<text x="168.7" y="95.6" transform="rotate(-90 168.7 95.6)">16</text>
<text x="66.8" y="100.4" transform="rotate(-90 66.8 100.4)">1</text>
<text x="68.3" y="99.2" transform="rotate(-90 68.3 99.2)">4</text>
<text x="167.2" y="97.8" transform="rotate(-90 167.2 97.8)">11</text>
<text x="76.3" y="106.5" transform="rotate(-90 76.3 106.5)">7</text>
<text x="77.9" y="105.1" transform="rotate(-90 77.9 105.1)">16</text>
<text x="113.9" y="137.4">3</text>
<text x="115.5" y="138.9">4</text>
<text x="76.3" y="207.1" transform="rotate(-90 76.3 207.1)">7</text>
<text x="77.9" y="205.7" transform="rotate(-90 77.9 205.7)">16</text>
<text x="66.8" y="212.3" transform="rotate(-90 66.8 212.3)">1</text>
<text x="68.3" y="211.1" transform="rotate(-90 68.3 211.1)">4</text>
<text x="168" y="211.3" transform="rotate(-90 168 211.3)">1</text>
<text x="169.5" y="210.1" transform="rotate(-90 169.5 210.1)">2</text>
<text x="83.1" y="236">7</text>
<text x="84.5" y="237.6">16</text>
</g>
</svg>
